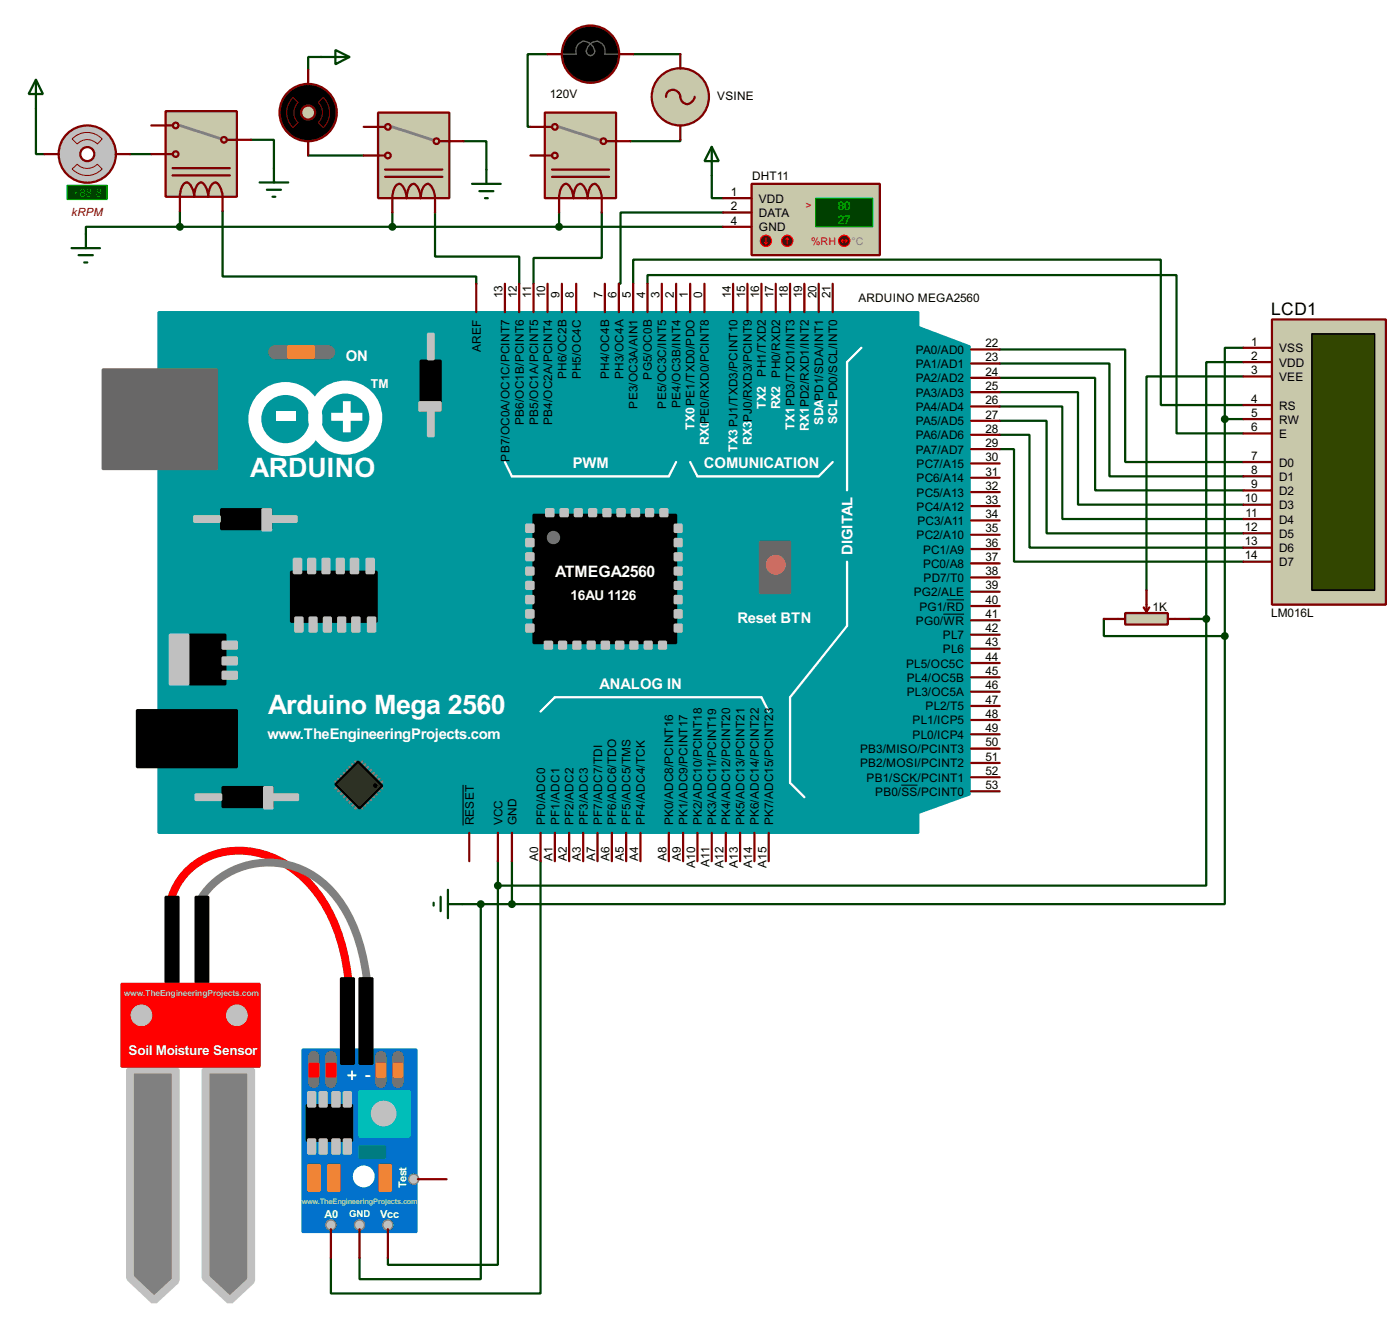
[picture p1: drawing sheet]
<svg xmlns="http://www.w3.org/2000/svg" width="249mm" height="235mm" viewBox="0 0 249 235" stroke-linecap="round" stroke-linejoin="round" font-family="sans-serif">
<g fill="none" stroke="#004000" stroke-width=".4">
<path d="M6.4 19.3v8.2h1.5M57.2 10.2h-2.3v2.3M97.6 9.7h-3.6v12.9h.5M112.8 9.7h8.4M23.2 27.5h3.8M32.1 37.6v2.8M39.7 37.6v11.7h45.2v1.3M44.8 24.9h4v5.1M54.9 27.7h9.9M69.9 37.9v2.5M77.5 37.9v7.8h15v4.9M82.6 25.2h4.1v5"/>
<path d="M99.6 37.9v2.5M107.2 37.9v8.1h-12.1v4.6M121.2 24.9v.3h-8.9M126.8 31.3v4h2M128.8 37.9h-18.2v12.7h-.3M32.1 40.4h-16.8v1.3M32.1 40.4h96.7M112.8 50.6v-4.3h94v25.9h14.7M115.4 50.6v-1.6h94.2v28.2h11.9M178.1 77.5h5.3v20.1h38.1M178.1 75h8.4v20h35M178.1 72.4h11.2v20.1h32.2"/>
<path d="M178.1 69.9h14v20h29.4M178.1 67.3h17v20.1h26.4M178.1 64.8h19.6v20.1h23.8M178.1 62.3h22.4v20h21M218.2 74.7h3.3M218.2 74.7v38.6M221.5 67.1h-17.2v38.1M221.5 62h-3.3v12.7M221.5 64.5h-6.6v45.8M178.1 80h2.6v20.1h40.8M196.7 110.3v3h21.5M211.9 110.3h3"/>
<path d="M214.9 110.3v47.5h-126.2M218.2 113.3v47.8h-127M78.5 159.8v2.5M79.8 158.5v5.1M88.7 157.8v67.5h-19.6v-1.2M88.7 153.4v4.4M91.2 153.4v7.7M96.3 153.4v77h-37.3v-6.3M77.3 160.8v.5M79.8 161.1h11.4M85.7 161.1v66.8h-21.6v-3.8"/>
</g>
<path d="M28.3 55.6h135.3v92.8h-135.3z" fill="#00979c" stroke="#00979c" stroke-width=".4"/>
<g fill="#686767" stroke="#686767" stroke-width=".4">
<path d="M18.3 65.8h20.4v17.8h-20.4z"/>
<path d="M135.4 96.5h5.4v9.2h-5.4z"/>
</g>
<path d="M75 64.3h3.5v8.9h-3.5zM39.4 90.7h8.9v3.6h-8.9zM95.1 91.7h25.4v22.9h-25.4zM33.8 113.1h6.4v8.8h-6.4zM51.9 101.9h15.2v8.9h-15.2zM24.4 126.5h17.8v10.2h-17.8zM39.7 140.2h8.9v3.6h-8.9z" fill="#000" stroke="#000" stroke-width=".4"/>
<path d="M153.5 62l-2.6 2.5v22.9M90 82.3l1.2 2.6h28l1.3-2.6M123 82.3l1.3 2.6h21.6l2.5-2.6M150.9 100.1v11.4l-10.1 12.7v15.3l2.5 2.5M96.3 126.8l2.6-2.6h36.8l1.3 2.6" fill="none" stroke="#fff" stroke-width=".4"/>
<path d="M163.4 58.2l9.4 3.5v79.8l-9.2 3.3z" fill-rule="evenodd" fill="#00979c" stroke="#00979c" stroke-width=".4"/>
<g fill="#c0c0c0" stroke="#c0c0c0" stroke-width=".4">
<path d="M97.1 114.3h1.3v1.3h-1.3z"/>
<path d="M99.6 114.3h1.3v1.3h-1.3z"/>
<path d="M102.2 114.3h1.2v1.3h-1.2z"/>
<path d="M104.7 114.3h1.3v1.3h-1.3z"/>
<path d="M107.2 114.3h1.3v1.3h-1.3z"/>
<path d="M109.8 114.3h1.3v1.3h-1.3z"/>
<path d="M112.3 114.3h1.3v1.3h-1.3z"/>
<path d="M114.9 114.3h1.2v1.3h-1.2z"/>
<path d="M117.4 114.3h1.3v1.3h-1.3z"/>
<path d="M47.1 140.2h1.5v3.8h-1.5z"/>
<path d="M34.9 141.5h4.5v1h-4.5z"/>
<path d="M48.6 141.5h4.5v1h-4.5z"/>
<path d="M97.3 90.7h1.3v1.3h-1.3z"/>
<path d="M99.9 90.7h1.3v1.3h-1.3z"/>
<path d="M102.4 90.7h1.3v1.3h-1.3z"/>
<path d="M105 90.7h1.2v1.3h-1.2z"/>
<path d="M107.5 90.7h1.3v1.3h-1.3z"/>
<path d="M110 90.7h1.3v1.3h-1.3z"/>
<path d="M112.6 90.7h1.3v1.3h-1.3z"/>
<path d="M115.1 90.7h1.3v1.3h-1.3z"/>
<path d="M117.7 90.7h1.2v1.3h-1.2z"/>
<path d="M93.8 93.5h1.3v1.3h-1.3z"/>
<path d="M93.8 96h1.3v1.3h-1.3z"/>
<path d="M93.8 98.6h1.3v1.2h-1.3z"/>
<path d="M93.8 101.1h1.3v1.3h-1.3z"/>
<path d="M93.8 103.7h1.3v1.2h-1.3z"/>
<path d="M93.8 106.2h1.3v1.3h-1.3z"/>
<path d="M93.8 108.7h1.3v1.3h-1.3z"/>
<path d="M93.8 111.3h1.3v1.2h-1.3z"/>
<path d="M120.2 93.5h1.3v1.3h-1.3z"/>
<path d="M120.2 96h1.3v1.3h-1.3z"/>
<path d="M120.2 98.6h1.3v1.2h-1.3z"/>
<path d="M120.2 101.1h1.3v1.3h-1.3z"/>
<path d="M120.2 103.7h1.3v1.2h-1.3z"/>
<path d="M120.2 106.2h1.3v1.3h-1.3z"/>
<path d="M120.2 108.7h1.3v1.3h-1.3z"/>
<path d="M120.2 111.3h1.3v1.2h-1.3z"/>
<path d="M52.6 110h1.3v2.5h-1.3z"/>
<path d="M55.2 110h1.2v2.5h-1.2z"/>
<path d="M57.7 110h1.3v2.5h-1.3z"/>
<path d="M60.3 110h1.2v2.5h-1.2z"/>
<path d="M62.8 110h1.3v2.5h-1.3z"/>
<path d="M65.6 110h1.3v2.5h-1.3z"/>
<path d="M52.4 99.6h1.3v2.5h-1.3z"/>
<path d="M54.9 99.6h1.3v2.5h-1.3z"/>
<path d="M57.5 99.6h1.2v2.5h-1.2z"/>
<path d="M60 99.6h1.3v2.5h-1.3z"/>
<path d="M62.5 99.6h1.3v2.5h-1.3z"/>
<path d="M65.3 99.6h1.3v2.5h-1.3z"/>
<path d="M39.7 119.7h2.5v1.2h-2.5z"/>
<path d="M39.7 117.1h2.5v1.3h-2.5z"/>
<path d="M39.7 114.3h2.5v1.3h-2.5z"/>
<path d="M30.3 113.1h3.3v8.8h-3.3z"/>
<path d="M46.8 90.7h1.5v3.8h-1.5z"/>
<path d="M34.6 92h4.6v1h-4.6z"/>
<path d="M48.3 92h4.6v1h-4.6z"/>
<path d="M74.7 71.7h3.8v1.5h-3.8z"/>
<path d="M76.3 59.5h1v4.5h-1z"/>
<path d="M76.3 73.2h1v4.5h-1z"/>
</g>
<circle cx="138.2" cy="100.6" r="1.55" fill="#ff8080" stroke="#ff8080" stroke-width=".4"/>
<path d="M49.1 62.8h9.4" fill="none" stroke="#757575" stroke-width="2.6"/>
<path d="M51.4 61.7h4.5v2.1h-4.5z" fill="#ff8000" stroke="#ff8000" stroke-width=".4"/>
<g fill="none" stroke="#808080" stroke-width=".45">
<path d="M59.8 139.2l.5 .5M60.3 140l-.5 .5M60.3 138.7l.5 .5M60.8 138.2l.5 .5M61.3 137.7l.5 .5M61.8 137.2l.5 .5M62.3 136.7l.5 .5M62.8 136.2l.5 .5M63.3 135.7l.5 .5M64.6 135.7l-.5 .5M65.1 136.2l-.5 .5M65.6 136.7l-.5 .5"/>
<path d="M66.1 137.2l-.5 .5M66.6 137.7l-.5 .5M67.1 138.2l-.5 .5M67.6 138.7l-.5 .5M67.6 140l.5 .5M68.1 139.2l-.5 .5M60.8 140.5l-.5 .5M61.3 141l-.5 .5M61.8 141.5l-.5 .5M62.3 142l-.5 .5M62.8 142.5l-.5 .5M63.3 143l-.5 .5"/>
<path d="M63.8 143.5l-.5 .5M64.1 143.5l.5 .5M64.6 143l.5 .5M65.1 142.5l.5 .5M65.6 142l.5 .5M66.1 141.5l.5 .5M66.6 141l.5 .5M67.1 140.5l.5 .5"/>
</g>
<path d="M59.8 139.7l4-4 4.3 4.3-4 4z" fill-rule="evenodd" fill="#2c2c2c" stroke="#000" stroke-width=".4"/>
<circle cx="66.8" cy="140" r=".3" fill="#000" stroke="#000" stroke-width=".18"/>
<circle cx="98.6" cy="95.8" r="1.1" fill="#757575" stroke="#757575" stroke-width=".18"/>
<g fill="none" stroke="#fff" stroke-width="2.3">
<circle cx="50.8" cy="74.7" r="5.5"/>
<circle cx="61.5" cy="74.4" r="5.5"/>
</g>
<g fill="none" stroke="#800000" stroke-width=".4">
<path d="M84.9 50.6v5M90 50.6v5M92.5 50.6v5M95.1 50.6v5M97.6 50.6v5M100.1 50.6v5M102.7 50.6v5M107.8 50.6v5M110.3 50.6v5M112.8 50.6v5M115.4 50.6v5M117.9 50.6v5"/>
<path d="M120.5 50.6v5M123 50.6v5M125.5 50.6v5M130.6 50.6v5M133.2 50.6v5M135.7 50.6v5M138.2 50.6v5M140.8 50.6v5M143.3 50.6v5M145.9 50.6v5M148.4 50.6v5M173 62.3h5.1"/>
<path d="M173 64.8h5.1M173 67.3h5.1M173 69.9h5.1M173 72.4h5.1M173 75h5.1M173 77.5h5.1M173 80h5.1M173 85.1h5.1M173 87.7h5.1M173 90.2h5.1M173 92.7h5.1M173 95.3h5.1"/>
<path d="M173 97.8h5.1M173 82.6h5.1M173 100.4h5.1M173 102.9h5.1M173 105.4h5.1M173 108h5.1M173 110.5h5.1M173 113.1h5.1M173 115.6h5.1M173 118.1h5.1M173 120.7h5.1M173 123.2h5.1"/>
<path d="M173 125.8h5.1M173 128.3h5.1M173 130.8h5.1M173 133.4h5.1M173 135.9h5.1M173 138.5h5.1M83.6 148.4v5M88.7 148.4v5M91.2 148.4v5M96.3 148.4v5M98.9 148.4v5M101.4 148.4v5"/>
<path d="M103.9 148.4v5M106.5 148.4v5M109 148.4v5M111.6 148.4v5M114.1 148.4v5M119.2 148.4v5M121.7 148.4v5M124.3 148.4v5M126.8 148.4v5M129.3 148.4v5M131.9 148.4v5M134.4 148.4v5"/>
<path d="M137 148.4v5M173 141h5.1"/>
</g>
<path d="M168.1 109.4h3.7M168.7 106.9h3.1M82.5 139.8v7.3M160.6 139.9h2.9" fill="none" stroke="#000" stroke-width=".18"/>
<path d="M226.6 56.9h20.3v50.8h-20.3z" fill="#c8c8aa" stroke="#800000" stroke-width=".4"/>
<path d="M233.7 59.5h11.2v45.7h-11.2z" fill="#324600" stroke="#000" stroke-width=".25"/>
<g fill="none" stroke="#800000" stroke-width=".4">
<path d="M221.5 77.2h5.1M221.5 74.7h5.1M221.5 72.2h5.1M221.5 62h5.1M221.5 64.5h5.1M221.5 67.1h5.1M221.5 97.6h5.1M221.5 95h5.1M221.5 92.5h5.1M221.5 89.9h5.1M221.5 87.4h5.1M221.5 84.9h5.1"/>
<path d="M221.5 82.3h5.1M221.5 100.1h5.1"/>
</g>
<path d="M200.5 109.2h7.6v2.1h-7.6z" fill="#c8c8aa" stroke="#800000" stroke-width=".4"/>
<path d="M196.7 110.3h3.8M203.8 108.2l.5 .8M204.3 105.2v3.8M204.8 108.2l-.5 .8M208.1 110.3h3.8" fill="none" stroke="#800000" stroke-width=".4"/>
<g fill="#004000" stroke="#004000" stroke-width=".4">
<circle cx="91.2" cy="161.1" r=".5"/>
<circle cx="218.2" cy="74.7" r=".5"/>
<circle cx="214.9" cy="110.3" r=".5"/>
<circle cx="218.2" cy="113.3" r=".5"/>
</g>
<path d="M97.1 20.1h12.7v15.2h-12.7z" fill="#c8c8aa" stroke="#800000" stroke-width=".4"/>
<path d="M99.6 22.6l7.1 2.3" fill="none" stroke="#808080" stroke-width=".5"/>
<g fill="#c8c8aa" stroke="#800000" stroke-width=".4">
<circle cx="107.5" cy="25.2" r=".5"/>
<circle cx="98.8" cy="27.7" r=".5"/>
</g>
<path d="M97.1 27.7h1.3M98.4 31.5h10.1M98.4 30.2h10.1M99.6 35.3a3.3 3.3 0 0 1 .9-2.4 .9 .9 0 0 1 1.2 .7l.4 1.1 .1 .6a3.3 3.3 0 0 1 .8-2.4 .89 .89 0 0 1 1.2 .7l.4 1.1 .1 .6a3.3 3.3 0 0 1 .9-2.4l.4-.1a2.75 2.75 0 0 1 1.2 2.5M108 25.2h1.8" fill="none" stroke="#800000" stroke-width=".4"/>
<circle cx="98.8" cy="22.6" r=".5" fill="#c8c8aa" stroke="#800000" stroke-width=".4"/>
<path d="M94.5 22.6h3.9M94.5 27.7h2.6M99.6 35.3v2.6M107.2 35.3v2.6M109.8 25.2h2.5" fill="none" stroke="#800000" stroke-width=".4"/>
<path d="M12.8 44.2h5M14 45.5h2.6M15 46.8h.6M15.3 41.7v2.5" fill="none" stroke="#004000" stroke-width=".4"/>
<path d="M67.4 20.1h12.7v15.2h-12.7z" fill="#c8c8aa" stroke="#800000" stroke-width=".4"/>
<path d="M69.9 22.6l7.1 2.3" fill="none" stroke="#808080" stroke-width=".5"/>
<g fill="#c8c8aa" stroke="#800000" stroke-width=".4">
<circle cx="77.7" cy="25.2" r=".5"/>
<circle cx="69.1" cy="27.7" r=".5"/>
</g>
<path d="M67.4 27.7h1.2M68.6 31.5h10.2M68.6 30.2h10.2M69.9 35.3a3.3 3.3 0 0 1 .9-2.4 .89 .89 0 0 1 1.2 .7l.4 1.1 .1 .6a3.3 3.3 0 0 1 .8-2.4l.4-.1a2.75 2.75 0 0 1 1.3 2.5 3.2 3.2 0 0 1 .9-2.4l.4-.1a2.75 2.75 0 0 1 1.2 2.5M78.3 25.2h1.8" fill="none" stroke="#800000" stroke-width=".4"/>
<circle cx="69.1" cy="22.6" r=".5" fill="#c8c8aa" stroke="#800000" stroke-width=".4"/>
<path d="M64.8 22.6h3.8M64.8 27.7h2.6M69.9 35.3v2.6M77.5 35.3v2.6M80.1 25.2h2.5" fill="none" stroke="#800000" stroke-width=".4"/>
<circle cx="121.2" cy="17.3" r="5.1" fill="#c8c8aa" stroke="#800000" stroke-width=".4"/>
<path d="M118.7 17.3a1.32 1.32 0 0 1 1.4-1.3 1.32 1.32 0 0 1 1.2 1.6 1.23 1.23 0 0 0 1.2 1 1.23 1.23 0 0 0 1.2-1l.1-.3M121.2 9.7v2.5M121.2 22.4v2.5" fill="none" stroke="#800000" stroke-width=".4"/>
<path d="M57.2 10.2h5.1M59.8 8.9l2.5 1.3-2.5 1.3zM84.1 32.8h5.1M85.4 34.1h2.5M86.4 35.3h.5M86.7 30.2v2.6" fill="none" stroke="#004000" stroke-width=".4"/>
<circle cx="54.9" cy="20.1" r="5.1" fill="#000" stroke="#800000" stroke-width=".4"/>
<path d="M52.2 17.4l.9 .9a2.54 2.54 0 0 0 0 3.6l-.9 .9a3.8 3.8 0 0 1 0-5.4zM57.6 17.4a3.8 3.8 0 0 1 0 5.4l-.9-.9a2.53 2.53 0 0 0 0-3.6z" fill="none" stroke="#800000" stroke-width=".18"/>
<circle cx="54.9" cy="20.1" r="1.25" fill="#c8c8aa" stroke="#800000" stroke-width=".4"/>
<path d="M54.9 12.5v2.5M54.9 25.2v2.5" fill="none" stroke="#800000" stroke-width=".4"/>
<circle cx="69.9" cy="40.4" r=".5" fill="#004000" stroke="#004000" stroke-width=".4"/>
<path d="M133.9 32.8h22.9v12.7h-22.9z" fill="#c8c8aa" stroke="#800000" stroke-width=".4"/>
<path d="M145.3 35.3h10.2v5.1h-10.2z" fill="#004000" stroke="#0f0" stroke-width=".2"/>
<path d="M128.8 37.9h5.1M128.8 35.3h5.1M128.8 40.4h5.1" fill="none" stroke="#800000" stroke-width=".4"/>
<circle cx="140.2" cy="42.9" r="1" fill="#400000" stroke="#f00" stroke-width=".2"/>
<path d="M140.3 42.4l-.3 .3M140.3 42.4l.2 .3M140.3 42.4v1.1" fill="none" stroke="#f00" stroke-width=".2"/>
<circle cx="136.4" cy="42.9" r="1" fill="#400000" stroke="#f00" stroke-width=".2"/>
<path d="M136.2 43.2l.3 .3M136.5 42.4v1.1M136.7 43.2l-.2 .3" fill="none" stroke="#f00" stroke-width=".2"/>
<circle cx="150.4" cy="42.9" r="1" fill="#400000" stroke="#f00" stroke-width=".2"/>
<path d="M149.9 42.9h1M149.9 42.9l.3 .3M150.2 42.7l-.3 .2M150.7 42.7l.2 .2M150.9 42.9l-.2 .3" fill="none" stroke="#f00" stroke-width=".2"/>
<path d="M36.6 190.5h8.2v37.6l-3.8 3.6-4.4-4.1z" fill-rule="evenodd" fill="#808080" stroke="#c0c0c0" stroke-width="1.4"/>
<path d="M30.5 160a12.3 12.3 0 0 1 12.8-8.5 18.2 18.2 0 0 1 14.4 9.3 31.3 31.3 0 0 1 4.3 13.2" fill="none" stroke="#f00" stroke-width="1.4"/>
<path d="M29.5 159.8h2.3v15.2h-2.3zM34.9 159.8h2.2v15.2h-2.2z" fill="#000" stroke="#000" stroke-width=".4"/>
<path d="M35.9 160a14.5 14.5 0 0 1 21.1-3.1 21.7 21.7 0 0 1 7.1 11.2l.7 2.8 .5 3.1" fill="none" stroke="#808080" stroke-width="1.4"/>
<path d="M53.9 187h20.3v32.5h-20.3z" fill="#0272cc" stroke="#0272cc" stroke-width=".4"/>
<g fill="#c0c0c0" stroke="#808080" stroke-width=".25">
<circle cx="69.1" cy="218.2" r=".9"/>
<circle cx="58.9" cy="218.2" r=".9"/>
<circle cx="64" cy="218.2" r=".9"/>
</g>
<path d="M64.1 194.3h8.9v8.2h-8.9z" fill="#00c0c0" stroke="#00c0c0" stroke-width=".4"/>
<circle cx="68.3" cy="198.4" r="2.1" fill="#c0c0c0" stroke="#c0c0c0" stroke-width=".4"/>
<path d="M54.7 196.9h8.1v6.3h-8.1z" fill="#000" stroke="#000" stroke-width=".4"/>
<g fill="#c0c0c0" stroke="#c0c0c0" stroke-width=".4">
<path d="M57 194.6h1.2v2.5h-1.2z"/>
<path d="M54.9 194.6h1.3v2.5h-1.3z"/>
<path d="M61.3 194.6h1.2v2.5h-1.2z"/>
<path d="M59.2 194.6h1.3v2.5h-1.3z"/>
<path d="M57 203h1.2v2.5h-1.2z"/>
<path d="M54.9 203h1.3v2.5h-1.3z"/>
<path d="M61.3 203h1.2v2.5h-1.2z"/>
<path d="M59.2 203h1.3v2.5h-1.3z"/>
</g>
<circle cx="64.8" cy="209.6" r="1.75" fill="#fff" stroke="#fff" stroke-width=".4"/>
<g fill="#ff8000" stroke="#ff8000" stroke-width=".4">
<path d="M67.6 207.5h2.1v4.6h-2.1z"/>
<path d="M54.9 207.5h2.1v4.6h-2.1z"/>
<path d="M58.5 207.5h2v4.6h-2z"/>
<path d="M67.1 189.5h1.5v2.3h-1.5z"/>
<path d="M70.2 189.5h1.5v2.3h-1.5z"/>
</g>
<path d="M64.1 204.2h4.5v2.1h-4.5z" fill="#008080" stroke="#008080" stroke-width=".4"/>
<path d="M55.9 188.2v4.6M59 188.2v4.6M67.9 188.2v4.6M70.9 188.2v4.6" fill="none" stroke="#757575" stroke-width="2.1"/>
<g fill="#f00" stroke="#f00" stroke-width=".4">
<path d="M55.2 189.5h1.5v2.3h-1.5z"/>
<path d="M58.2 189.5h1.6v2.3h-1.6z"/>
</g>
<circle cx="73.7" cy="210.1" r=".9" fill="#c0c0c0" stroke="#808080" stroke-width=".25"/>
<path d="M60.8 174.3h2.3v15.2h-2.3zM64.1 174.3h2.3v15.2h-2.3z" fill="#000" stroke="#000" stroke-width=".4"/>
<path d="M23.2 190.5h8.1v37.6l-3.8 3.6-4.3-4.1z" fill-rule="evenodd" fill="#808080" stroke="#c0c0c0" stroke-width="1.4"/>
<path d="M21.7 175.3h24.6v14.7h-24.6z" fill="#f00" stroke="#f00" stroke-width=".4"/>
<g fill="#c0c0c0" stroke="#c0c0c0" stroke-width=".18">
<circle cx="25.2" cy="180.9" r="1.85"/>
<circle cx="42.2" cy="180.9" r="1.85"/>
</g>
<path d="M97.6 9.7h2.5M110.3 9.7h2.5M59 219v5.1M64.1 219v5.1M69.1 219v5.1M74.5 210.1h5.1" fill="none" stroke="#800000" stroke-width=".4"/>
<g fill="#004000" stroke="#004000" stroke-width=".4">
<circle cx="88.7" cy="157.8" r=".5"/>
<circle cx="85.6" cy="161.1" r=".5"/>
</g>
<circle cx="105.2" cy="9.7" r="5.1" fill="#000" stroke="#800000" stroke-width=".4"/>
<path d="M100.1 9.7h2.6a1.66 1.66 0 0 1 .9-2.2 1.66 1.66 0 0 1 2.1 1 .79 .79 0 0 1 0 1.2 .79 .79 0 0 1-1.2-.3 1.81 1.81 0 0 1 2.3-1.9 1.77 1.77 0 0 1 1 2.2h2.5" fill="none" stroke="#606060" stroke-width=".25"/>
<path d="M98.6 4.8l1.5 1.1M101.7 2.3l1 1.5M105.2 1.5v1.8M108.8 2.3l-1 1.5M111.8 4.8l-1.5 1.1" fill="none" stroke="#feffff" stroke-width=".25"/>
<path d="M29.5 19.8h12.7v15.3h-12.7z" fill="#c8c8aa" stroke="#800000" stroke-width=".4"/>
<path d="M32.1 22.4l7.1 2.3" fill="none" stroke="#808080" stroke-width=".5"/>
<g fill="#c8c8aa" stroke="#800000" stroke-width=".4">
<circle cx="39.9" cy="24.9" r=".5"/>
<circle cx="31.3" cy="27.5" r=".5"/>
</g>
<path d="M29.5 27.5h1.3M30.8 31.3h10.2M30.8 30h10.2M32.1 35.1a3.3 3.3 0 0 1 .8-2.5 .89 .89 0 0 1 1.2 .7l.4 1.1 .1 .7a3.3 3.3 0 0 1 .9-2.5l.4-.1a2.75 2.75 0 0 1 1.2 2.6 3.2 3.2 0 0 1 .9-2.5l.4-.1a2.75 2.75 0 0 1 1.3 2.6M40.4 24.9h1.8" fill="none" stroke="#800000" stroke-width=".4"/>
<circle cx="31.3" cy="22.4" r=".5" fill="#c8c8aa" stroke="#800000" stroke-width=".4"/>
<path d="M27 22.4h3.8M27 27.5h2.5M32.1 35.1v2.5M39.7 35.1v2.5M42.2 24.9h2.6" fill="none" stroke="#800000" stroke-width=".4"/>
<path d="M6.4 14.2l1.3 2.6h-2.6zM6.4 14.2v5.1M46.3 32.5h5.1M47.6 33.8h2.5M48.6 35.1h.5M48.8 30v2.5" fill="none" stroke="#004000" stroke-width=".4"/>
<circle cx="32" cy="40.4" r=".5" fill="#004000" stroke="#004000" stroke-width=".4"/>
<path d="M12 33h7.1v2.6h-7.1z" fill="#004000" stroke="#0f0" stroke-width=".2"/>
<circle cx="15.5" cy="27.5" r="5.1" fill="#c0c0c0" stroke="#800000" stroke-width=".4"/>
<path d="M12.9 30.1l.9-.8a2.53 2.53 0 0 0 3.6 0l.8 .8a3.7 3.7 0 0 1-5.3 0zM12.9 24.8a3.7 3.7 0 0 1 5.3 0l-.8 .9a2.46 2.46 0 0 0-3.6 0z" fill="none" stroke="#800000" stroke-width=".18"/>
<circle cx="15.5" cy="27.5" r="1.25" fill="#feffff" stroke="#800000" stroke-width=".4"/>
<path d="M7.9 27.5h2.6M20.6 27.5h2.6" fill="none" stroke="#800000" stroke-width=".4"/>
<circle cx="99.6" cy="40.4" r=".5" fill="#004000" stroke="#004000" stroke-width=".4"/>
<path d="M126.8 26.2l1.3 2.5h-2.6zM126.8 26.2v5.1" fill="none" stroke="#004000" stroke-width=".4"/>
<text font-size="14.5" fill="#fff" x="48.5" y="77.5">-</text>
<text font-size="12.4" fill="#fff" x="58.6" y="78.2">+</text>
<g font-size="5.4" fill="#fff">
<text x="44.6" y="85">ARDUINO</text>
<text x="47.8" y="127.2">Arduino Mega 2560</text>
</g>
<text font-size="4.4" fill="#fff" x="61.9" y="192.6">+ -</text>
<text font-size="3.5" x="226.5" y="56.1">LCD1</text>
<text font-size="3.2" fill="#fff" x="98.9" y="102.9">ATMEGA2560</text>
<g font-size="3" fill="#fff">
<text x="61.6" y="64.2">ON</text>
<text x="102" y="83.3">PWM</text>
<text x="125.4" y="83.3">COMUNICATION</text>
<text x="151.9" y="98.9" transform="rotate(-90 151.9 98.9)">DIGITAL</text>
<text x="131.4" y="111">Reset BTN</text>
<text x="106.8" y="122.7">ANALOG IN</text>
<text x="47.7" y="131.6">www.TheEngineeringProjects.com</text>
</g>
<g font-size="2.7" fill="#fff">
<text x="101.7" y="106.8">16AU 1126</text>
<text x="22.9" y="187.9">Soil Moisture Sensor</text>
</g>
<g font-size="2.5" fill="#fff">
<text x="66" y="69.1">TM</text>
<text x="123.8" y="76.6" transform="rotate(-90 123.8 76.6)">TX0PE1/TXD0/PDO</text>
<text x="136.5" y="72.8" transform="rotate(-90 136.5 72.8)">TX2</text>
<text x="139" y="72.9" transform="rotate(-90 139 72.9)">RX2 PH0/RXD2</text>
<text x="141.6" y="76.6" transform="rotate(-90 141.6 76.6)">TX1PD3/TXD1/INT3</text>
<text x="144.1" y="76.7" transform="rotate(-90 144.1 76.7)">RX1PD2/RXD1/INT2</text>
<text x="146.7" y="75.6" transform="rotate(-90 146.7 75.6)">SDAPD1/SDA/INT1</text>
<text x="149.2" y="75.6" transform="rotate(-90 149.2 75.6)">SCLPD0/SCL/INT0</text>
<text x="126.3" y="79.3" transform="rotate(-90 126.3 79.3)">RX0PE0/RXD0/PCINT8</text>
<text x="131.4" y="80.5" transform="rotate(-90 131.4 80.5)">TX3PJ1/TXD3/PCINT10</text>
<text x="134" y="79.3" transform="rotate(-90 134 79.3)">RX3PJ0/RXD3/PCINT9</text>
</g>
<g font-size="2.4">
<text x="98" y="17.5">120V</text>
<text x="127.8" y="17.8">VSINE</text>
<text x="130.2" y="34.9">1</text>
<text x="134" y="32.1">DHT11</text>
<text x="130.2" y="37.4">2</text>
<text x="130.2" y="40">4</text>
<text x="135.2" y="38.7">DATA</text>
<text x="135.2" y="36.1">VDD</text>
<text x="135.2" y="41.2">GND</text>
<text x="89.6" y="53.1" transform="rotate(-90 89.6 53.1)">13</text>
<text x="92.1" y="53.1" transform="rotate(-90 92.1 53.1)">12</text>
<text x="94.7" y="53.1" transform="rotate(-90 94.7 53.1)">11</text>
<text x="97.2" y="53.1" transform="rotate(-90 97.2 53.1)">10</text>
<text x="99.7" y="53.1" transform="rotate(-90 99.7 53.1)">9</text>
<text x="102.3" y="53.1" transform="rotate(-90 102.3 53.1)">8</text>
<text x="107.4" y="53.1" transform="rotate(-90 107.4 53.1)">7</text>
<text x="109.9" y="53.1" transform="rotate(-90 109.9 53.1)">6</text>
<text x="112.4" y="53.1" transform="rotate(-90 112.4 53.1)">5</text>
<text x="115" y="53.1" transform="rotate(-90 115 53.1)">4</text>
<text x="117.5" y="53.1" transform="rotate(-90 117.5 53.1)">3</text>
<text x="120.1" y="53.1" transform="rotate(-90 120.1 53.1)">2</text>
<text x="122.6" y="53.1" transform="rotate(-90 122.6 53.1)">1</text>
<text x="125.1" y="53.1" transform="rotate(-90 125.1 53.1)">0</text>
<text x="130.2" y="53.1" transform="rotate(-90 130.2 53.1)">14</text>
<text x="132.8" y="53.1" transform="rotate(-90 132.8 53.1)">15</text>
<text x="135.3" y="53.1" transform="rotate(-90 135.3 53.1)">16</text>
<text x="137.8" y="53.1" transform="rotate(-90 137.8 53.1)">17</text>
<text x="140.4" y="53.1" transform="rotate(-90 140.4 53.1)">18</text>
<text x="142.9" y="53.1" transform="rotate(-90 142.9 53.1)">19</text>
<text x="145.5" y="53.1" transform="rotate(-90 145.5 53.1)">20</text>
<text x="148" y="53.1" transform="rotate(-90 148 53.1)">21</text>
<text x="152.9" y="53.7">ARDUINO MEGA2560</text>
<text x="85.7" y="62.7" transform="rotate(-90 85.7 62.7)">AREF</text>
<text x="163.1" y="63.1">PA0/AD0</text>
<text x="163.1" y="65.6">PA1/AD1</text>
<text x="175.6" y="61.9">22</text>
<text x="175.6" y="64.4">23</text>
<text x="222.9" y="61.6">1</text>
<text x="222.9" y="64.1">2</text>
<text x="227.9" y="62.8">VSS</text>
<text x="227.9" y="65.3">VDD</text>
<text x="100.9" y="67.5" transform="rotate(-90 100.9 67.5)">PH6/OC2B</text>
<text x="103.5" y="67.6" transform="rotate(-90 103.5 67.6)">PH5/OC4C</text>
<text x="108.6" y="67.5" transform="rotate(-90 108.6 67.5)">PH4/OC4B</text>
<text x="111.1" y="67.5" transform="rotate(-90 111.1 67.5)">PH3/OC4A</text>
<text x="116.2" y="67.6" transform="rotate(-90 116.2 67.6)">PG5/OC0B</text>
<text x="136.5" y="67.1" transform="rotate(-90 136.5 67.1)">PH1/TXD2</text>
<text x="163.1" y="68.1">PA2/AD2</text>
<text x="163.1" y="70.7">PA3/AD3</text>
<text x="175.6" y="66.9">24</text>
<text x="175.6" y="69.5">25</text>
<text x="175.6" y="72">26</text>
<text x="222.9" y="71.8">4</text>
<text x="222.9" y="66.7">3</text>
<text x="227.9" y="67.9">VEE</text>
<text x="93.3" y="75.7" transform="rotate(-90 93.3 75.7)">PB6/OC1B/PCINT6</text>
<text x="95.9" y="75.7" transform="rotate(-90 95.9 75.7)">PB5/OC1A/PCINT5</text>
<text x="98.4" y="75.7" transform="rotate(-90 98.4 75.7)">PB4/OC2A/PCINT4</text>
<text x="113.6" y="72.8" transform="rotate(-90 113.6 72.8)">PE3/OC3A/AIN1</text>
<text x="118.7" y="72.8" transform="rotate(-90 118.7 72.8)">PE5/OC3C/INT5</text>
<text x="121.3" y="72.7" transform="rotate(-90 121.3 72.7)">PE4/OC3B/INT4</text>
<text x="163.1" y="73.2">PA4/AD4</text>
<text x="163.1" y="75.8">PA5/AD5</text>
<text x="175.6" y="74.6">27</text>
<text x="175.6" y="77.1">28</text>
<text x="222.9" y="76.8">6</text>
<text x="222.9" y="74.3">5</text>
<text x="227.9" y="78">E</text>
<text x="227.9" y="75.5">RW</text>
<text x="227.9" y="73">RS</text>
<text x="90.8" y="82.2" transform="rotate(-90 90.8 82.2)">PB7/OC0A/OC1C/PCINT7</text>
<text x="163.1" y="78.3">PA6/AD6</text>
<text x="163.1" y="80.8">PA7/AD7</text>
<text x="163.3" y="83.4">PC7/A15</text>
<text x="175.6" y="79.6">29</text>
<text x="175.6" y="82.2">30</text>
<text x="222.9" y="81.9">7</text>
<text x="227.9" y="83.1">D0</text>
<text x="163.3" y="85.9">PC6/A14</text>
<text x="163.3" y="88.5">PC5/A13</text>
<text x="175.6" y="84.7">31</text>
<text x="175.6" y="87.3">32</text>
<text x="175.6" y="89.8">33</text>
<text x="221.8" y="89.5">10</text>
<text x="222.9" y="87">9</text>
<text x="222.9" y="84.5">8</text>
<text x="227.9" y="88.2">D2</text>
<text x="227.9" y="85.7">D1</text>
<text x="163.3" y="91">PC4/A12</text>
<text x="163.4" y="93.5">PC3/A11</text>
<text x="175.6" y="92.3">34</text>
<text x="175.6" y="94.9">35</text>
<text x="221.8" y="94.6">12</text>
<text x="221.9" y="92.1">11</text>
<text x="227.9" y="95.8">D5</text>
<text x="227.9" y="93.3">D4</text>
<text x="227.9" y="90.7">D3</text>
<text x="163.3" y="96.1">PC2/A10</text>
<text x="164.4" y="98.6">PC1/A9</text>
<text x="164.4" y="101.2">PC0/A8</text>
<text x="175.6" y="97.4">36</text>
<text x="175.6" y="100">37</text>
<text x="221.8" y="99.7">14</text>
<text x="221.8" y="97.2">13</text>
<text x="227.9" y="100.9">D7</text>
<text x="227.9" y="98.4">D6</text>
<text x="162.8" y="106.2">P</text>
<text x="164.2" y="106.2">G2/ALE</text>
<text x="164.5" y="103.7">PD7/T0</text>
<text x="175.6" y="102.5">38</text>
<text x="175.6" y="105">39</text>
<text x="175.6" y="107.6">40</text>
<text x="163.2" y="111.3">PG0/WR</text>
<text x="163.8" y="108.8">PG1/RD</text>
<text x="168" y="113.9">PL7</text>
<text x="175.6" y="110.1">41</text>
<text x="175.6" y="112.7">42</text>
<text x="205.3" y="108.9">1K</text>
<text x="226.4" y="109.9">LM016L</text>
<text x="161.4" y="118.9">PL</text>
<text x="164.1" y="118.9">5/OC5C</text>
<text x="168" y="116.4">PL6</text>
<text x="175.6" y="115.2">43</text>
<text x="175.6" y="117.7">44</text>
<text x="161.5" y="121.5">PL</text>
<text x="161.5" y="124">PL</text>
<text x="164.2" y="121.5">4/OC5B</text>
<text x="164.2" y="124">3/OC5A</text>
<text x="175.6" y="120.3">45</text>
<text x="175.6" y="122.8">46</text>
<text x="175.6" y="125.4">47</text>
<text x="162.6" y="129.1">P</text>
<text x="162.6" y="131.6">P</text>
<text x="164" y="129.1">L1/ICP5</text>
<text x="164" y="131.6">L0/ICP4</text>
<text x="164.9" y="126.6">PL2/T5</text>
<text x="175.6" y="127.9">48</text>
<text x="175.6" y="130.4">49</text>
<text x="153.2" y="134.2">PB3/MISO/</text>
<text x="153.2" y="136.7">PB2/MOSI/</text>
<text x="164.1" y="134.2">PCINT3</text>
<text x="164.1" y="136.7">PCINT2</text>
<text x="175.6" y="133">50</text>
<text x="175.6" y="135.5">51</text>
<text x="154.4" y="139.3">PB1/SCK/</text>
<text x="155.9" y="141.8">PB0/SS/</text>
<text x="164.1" y="139.3">PCINT1</text>
<text x="164.1" y="141.8">PCINT0</text>
<text x="175.6" y="138.1">52</text>
<text x="175.6" y="140.6">53</text>
<text x="84.4" y="147" transform="rotate(-90 84.4 147)">RESET</text>
<text x="89.5" y="147" transform="rotate(-90 89.5 147)">VCC</text>
<text x="92" y="147" transform="rotate(-90 92 147)">GND</text>
<text x="97.1" y="147" transform="rotate(-90 97.1 147)">PF0/ADC0</text>
<text x="99.7" y="147" transform="rotate(-90 99.7 147)">PF1/ADC1</text>
<text x="102.2" y="147" transform="rotate(-90 102.2 147)">PF2/ADC2</text>
<text x="104.7" y="147" transform="rotate(-90 104.7 147)">PF3/ADC3</text>
<text x="107.2" y="147" transform="rotate(-90 107.2 147)">PF7/ADC7/TDI</text>
<text x="109.8" y="147" transform="rotate(-90 109.8 147)">PF6/ADC6/TDO</text>
<text x="112.4" y="147" transform="rotate(-90 112.4 147)">PF5/ADC5/TMS</text>
<text x="114.9" y="147" transform="rotate(-90 114.9 147)">PF4/ADC4/TCK</text>
<text x="119.9" y="147" transform="rotate(-90 119.9 147)">PK0/ADC8/PCINT16</text>
<text x="122.5" y="147" transform="rotate(-90 122.5 147)">PK1/ADC9/PCINT17</text>
<text x="125.1" y="147" transform="rotate(-90 125.1 147)">PK2/ADC10/PCINT18</text>
<text x="127.6" y="147" transform="rotate(-90 127.6 147)">PK3/ADC11/PCINT19</text>
<text x="130.1" y="147" transform="rotate(-90 130.1 147)">PK4/ADC12/PCINT20</text>
<text x="132.6" y="147" transform="rotate(-90 132.6 147)">PK5/ADC13/PCINT21</text>
<text x="135.2" y="147" transform="rotate(-90 135.2 147)">PK6/ADC14/PCINT22</text>
<text x="137.8" y="147" transform="rotate(-90 137.8 147)">PK7/ADC15/PCINT23</text>
<text x="95.9" y="153.4" transform="rotate(-90 95.9 153.4)">A0</text>
<text x="98.5" y="153.4" transform="rotate(-90 98.5 153.4)">A1</text>
<text x="101" y="153.4" transform="rotate(-90 101 153.4)">A2</text>
<text x="103.5" y="153.4" transform="rotate(-90 103.5 153.4)">A3</text>
<text x="106.1" y="153.4" transform="rotate(-90 106.1 153.4)">A7</text>
<text x="108.6" y="153.4" transform="rotate(-90 108.6 153.4)">A6</text>
<text x="111.2" y="153.4" transform="rotate(-90 111.2 153.4)">A5</text>
<text x="113.7" y="153.4" transform="rotate(-90 113.7 153.4)">A4</text>
<text x="118.8" y="153.4" transform="rotate(-90 118.8 153.4)">A8</text>
<text x="121.3" y="153.4" transform="rotate(-90 121.3 153.4)">A9</text>
<text x="123.8" y="154.6" transform="rotate(-90 123.8 154.6)">A10</text>
<text x="126.4" y="154.4" transform="rotate(-90 126.4 154.4)">A11</text>
<text x="128.9" y="154.6" transform="rotate(-90 128.9 154.6)">A12</text>
<text x="131.5" y="154.6" transform="rotate(-90 131.5 154.6)">A13</text>
<text x="134" y="154.6" transform="rotate(-90 134 154.6)">A14</text>
<text x="136.6" y="154.6" transform="rotate(-90 136.6 154.6)">A15</text>
</g>
<text font-size="2.4" fill="#008000" x="12.9" y="35.1">+88.8</text>
<g font-size="2.4" fill="#0f0">
<text x="149.3" y="37.4">80</text>
<text x="149.3" y="39.9">27</text>
</g>
<text font-size="2.3" fill="#800000" x="12.8" y="38.4">kRPM</text>
<g font-size="2.2" fill="#fff">
<text x="72.4" y="211.7" transform="rotate(-90 72.4 211.7)">Test</text>
<text x="57.8" y="216.9">A0</text>
<text x="67.7" y="216.9">Vcc</text>
</g>
<g font-size="2.1" fill="#c00000">
<text x="143.5" y="37.3">&gt;</text>
<text x="144.5" y="43.7">%RH</text>
</g>
<text font-size="2.1" fill="#808080" x="151.7" y="43.7">°C</text>
<text font-size="1.9" fill="#fff" x="62.2" y="216.9">GND</text>
<text font-size="1.7" fill="#c0c0c0" x="22.1" y="177.4">www.TheEngineeringProjects.com</text>
<text font-size="1.5" fill="#c0c0c0" x="53.8" y="214.4">www.TheEngineeringProjects.com</text>
</svg>
